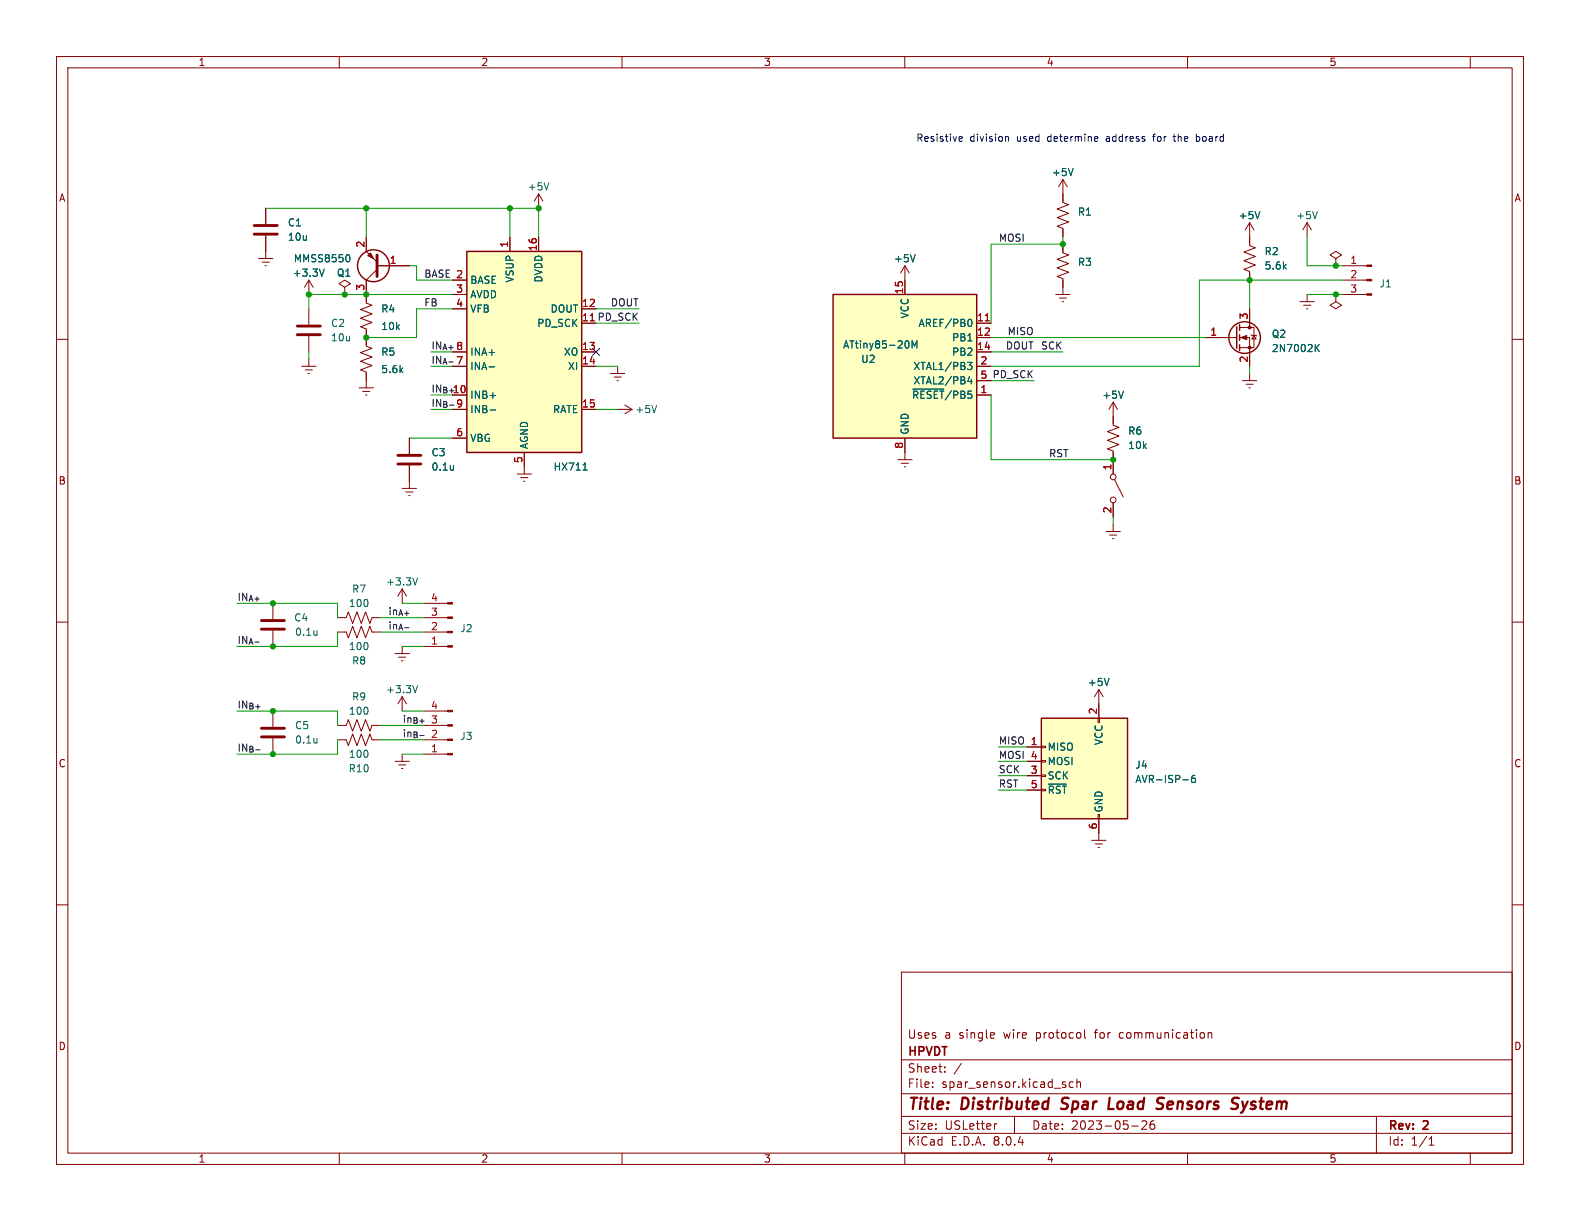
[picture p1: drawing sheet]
<svg xmlns="http://www.w3.org/2000/svg" width="279mm" height="216mm" viewBox="0 0 279 216" stroke-linecap="round" stroke-linejoin="round" font-family="sans-serif">
<g fill="none" stroke="#840000" stroke-width=".18">
<path d="M10 10h259.4v195.9h-259.4zM12 12h255.4v191.9h-255.4zM60 10v2M110 10v2M160 10v2M210 10v2M260 10v2M10 60h2M267.4 60h2M10 110h2M267.4 110h2M69.8 134.6h2.6"/>
<path d="M70.5 135.3h1.3M71 135.9h.2M71.1 133.4v1.2M10 160h2M267.4 160h2M159.4 171.9h108v32h-108zM159.4 197.4h108M159.4 193.4h108M159.4 187.4h108M164.9 192.1v.2M164.9 191.4v.1M167.1 189.4v.2"/>
<path d="M167.1 188.7v.1M170 188l-1.3 1.9M175.6 182.6l.3 .3-.8 .2M175.8 183.5l-.2 .1M176.3 198.7l-.3 .1M179.4 197.4v3M188.4 191.9v.3M189.8 191.4l-.4-.1-.3 .3v.4l.1 .2h.6M190.4 191.4l.2-.1 .4 .1 .1 .9M190.4 190.8v1.5M191.8 182.1v1.3l.2 .2M200.1 199.1h1.2"/>
<path d="M201.9 198.3l.6-.1 .2 .1 .1 .3-.9 1.1h.9M204.1 198.2a.59 .59 0 0 0-.7 .6v.6l.1 .2 .4 .1 .2-.2 .1-.5-.1-.2h-.5l-.2 .2M213.6 182.6v1M213.6 182.7l.3-.1 .3 .1 .1 .9M243.4 197.4v6.5M60 203.9v2M110 203.9v2M159.4 200.4h108M160 203.9v2M210 203.9v2M252.7 202.5h.9M252.7 201.4l.4-.4v1.5"/>
<path d="M260 203.9v2"/>
</g>
<path d="M187.6 196l.3 .1M187.9 194.3l-.1 .4 .1 .2M196.2 194.1l-.2 2h.9M205.1 194.1l.7 .1M205.5 195.2a.44 .44 0 0 1 0 .7M218.8 194.1l.3 .1M219.7 194.8l.3 1.3M220 196.1l-.3 .5-.3 .2M220.6 194.8l-.6 1.3" fill="none" stroke="#840000" stroke-width=".4"/>
<path d="M184.1 127h15.3v17.8h-15.3z" fill="#ffffc2"/>
<g fill="none" stroke="#840000" stroke-width=".18">
<path d="M72.4 77.5v2.8M71.1 86.4h2.6M71.8 87h1.2M72.3 87.6h.2M72.4 82.3v4.1M91.4 83.8h2.6M92.1 84.5h1.2M92.6 85.1h.2M92.7 82.6v1.2M181.6 132.1h2.5M181.6 137.2h2.5M181.6 134.6h2.5"/>
<path d="M181.6 139.7h2.5M184.1 139.6h.8v.2h-.8zM184.1 137h.8v.3h-.8zM184.1 134.5h.8v.2h-.8zM184.1 132h.8v.2h-.8zM194.2 127h.2v.8h-.2zM194.3 124.5v2.5M194.2 144h.2v.8h-.2zM194.3 144.8v2.5"/>
</g>
<path d="M184.1 127h15.3v17.8h-15.3z" fill="none" stroke="#840000" stroke-width=".25"/>
<path d="M80.2 82.3v.8M80.2 83l-.1 .1M185.4 138.7h3.2M209.2 137.9h.9M211.3 137.1l-.4 .1a.86 .86 0 0 0 0 1.2l.5-.1v-.5l-.2-.2h-.4l-.1 .2" fill="none" stroke="#006464" stroke-width=".18"/>
<path d="M70.4 80.5h4M70.4 82h4" fill="none" stroke="#840000" stroke-width=".51"/>
<path d="M82.5 44.5h20.4v35.5h-20.4z" fill="#ffffc2"/>
<g fill="none" stroke="#840000" stroke-width=".25">
<path d="M82.5 44.5h20.4v35.5h-20.4z"/>
<circle cx="66" cy="47" r="2.82"/>
</g>
<g fill="none" stroke="#840000" stroke-width=".18">
<path d="M47 36.8v2.8M95.2 34.3v2.5M95.2 34.3l-.7 1.3M95.2 34.3l.8 1.3M45.7 45.7h2.6M46.4 46.4h1.2M46.9 47h.2M47 41.7v4M54.6 49.5l-.8 1.3M54.6 49.5v2.6M54.6 54.6v2.8M54.6 59.4v2.8"/>
<path d="M54.6 49.5l.8 1.3M61 50.8l1-.6-1-.7-1.1 .7 1.1 .6v1.3M61 52.1h.1M64.8 41.9v2.6l1.9 1.9M66.7 47.6l-1.9 1.9v4.1l1 .4-2 .7 2 .8-2 .8 2 .7-2 .8 1 .4v3l1 .4-2 .8 2 .7-2 .8 2 .7-2 .8 1 .4v2.8M66.7 47h5.7M80 54.6h2.5M80 49.5h2.5M80 52.1h2.5M90.2 41.9v2.6M95.2 41.9v2.6M102.9 54.6h2.5"/>
<path d="M160 47l-.7 1.3M160 47v2.5M160 47l.8 1.3M53.3 64.8h2.6M54 65.4h1.2M54.5 66h.2M54.6 63.5v1.3M63.5 68.6h2.5M64.1 69.2h1.3M64.6 69.9h.3M80 64.8h2.5M80 72.4h2.5"/>
<path d="M80 77.5h2.5M102.9 62.2h2.5M102.9 64.8h2.5M102.9 72.4h2.5M107.9 66h2.6M108.6 66.7h1.3M109.1 67.3h.2M109.2 72.4h2.6M109.2 64.8v1.2M110.5 71.6l1.3 .8M111.8 72.4l-1.3 .8M196.8 71.1v4.1l1.1 .4-2.1 .7 2.1 .8-2.1 .8 2.1 .7-2.1 .8 1 .4v4"/>
<path d="M196.8 71.1l-.7 1.3M196.8 71.1l.8 1.3M92.7 80v2.6M195.6 94h2.5M196.2 94.6h1.3M196.7 95.3h.3M196.8 88.9v2.5M196.8 92.7v1.3M197.1 84.8l1.5 3.1M48.3 106.7v2.8M48.3 111.5v2.8M59.7 111.8h1.5l.4 1 .8-2.1 .7 2.1 .8-2.1 .7 2.1 .8-2.1 .4 1.1h1.5"/>
<path d="M59.7 109.2h1.5l.4-1 .8 2 .7-2 .8 2 .7-2 .8 2 .4-1h1.5M69.8 115.6h2.6M70.5 116.2h1.3M71 116.8h.2M71.1 104.1v2.6M71.1 114.3v1.3M71.1 104.1l-.7 1.3M71.1 104.1l.8 1.3M74.9 106.7h4.2M74.9 109.2h4.2M74.9 111.8h4.2M74.9 114.3h4.2"/>
<path d="M59.7 128.3h1.5l.4-1 .8 2 .7-2 .8 2 .7-2 .8 2 .4-1h1.5M59.7 130.8h1.5l.4 1 .8-2 .7 2 .8-2 .7 2 .8-2 .4 1h1.5M71.1 123.2l-.7 1.3M71.1 123.2v2.5M71.1 123.2l.8 1.3M74.9 125.7h4.2M74.9 128.3h4.2M74.9 130.8h4.2M74.9 133.4h4.2M194.3 121.9v2.6M194.3 121.9l.8 1.3M194.3 121.9l-.8 1.3"/>
<path d="M193 148.6h2.6M193.7 149.2h1.2M194.2 149.9h.2M194.3 147.3v1.3"/>
<circle cx="196.9" cy="84.3" r=".51"/>
<circle cx="196.9" cy="88.4" r=".51"/>
</g>
<g fill="none" stroke="#006464" stroke-width=".18">
<path d="M97.1 32.3l-.5 1.3M57.3 47.6l-.4 1.2M61.6 45a.79 .79 0 0 1 0 1.3M161.8 45l-.4 1.3M86.5 64.9h1M86.7 69.9h.9M86.7 72.5h.9M116.1 71.7l-.4 1.3M198.7 69.2l-.5 1.2M103.1 83.1h.7M56.1 111.5v.8M56.1 112.2l-.1 .1"/>
<path d="M73.8 102.2l-.4 1.2M196.1 120l-.4 1.2M73.8 121.2l-.4 1.3"/>
</g>
<g fill="#840000" stroke="#840000" stroke-width=".18">
<path d="M79.1 125.6h.9v.3h-.9z"/>
<path d="M79.1 128.1h.9v.3h-.9z"/>
<path d="M79.1 130.7h.9v.2h-.9z"/>
<path d="M79.1 133.2h.9v.3h-.9z"/>
<path d="M79.1 106.6h.9v.2h-.9z"/>
<path d="M79.1 109.1h.9v.2h-.9z"/>
<path d="M79.1 111.6h.9v.3h-.9z"/>
<path d="M79.1 114.2h.9v.2h-.9z"/>
<path d="M65 45.2l.5-.5 .5 1z"/>
</g>
<path d="M45 39.9h4M45 41.4h4M52.6 59.2h4M52.6 57.7h4M66.7 45.1v3.8M46.2 109.7h4.1M46.2 111.3h4.1" fill="none" stroke="#840000" stroke-width=".51"/>
<path d="M147.3 52.1h25.4v25.4h-25.4z" fill="#ffffc2"/>
<g fill="none" stroke="#840000" stroke-width=".25">
<path d="M147.3 52.1h25.4v25.4h-25.4zM218.7 57.8v3.8M219.2 57.4v1M219.2 59.2v1M219.2 61v1"/>
<circle cx="220.1" cy="59.7" r="2.79"/>
</g>
<g fill="none" stroke="#840000" stroke-width=".18">
<path d="M47 36.8v2.8M188 31.8v4l1 .4-2.1 .8 2.1 .7-2.1 .8 2.1 .7-2.1 .8 1.1 .4v1.5M188 31.8l-.8 1.2M188 31.8l.7 1.2M221 39.4v4l1 .4-2 .8 2 .7-2 .8 2 .8-2 .7 1 .4v1.5M221 39.4l-.8 1.2M221 39.4l.7 1.2M231.1 39.4v2.5M231.1 39.4l.8 1.2M231.1 39.4l-.7 1.2M47 41.7v2.8M61 52.1h.1"/>
<path d="M64.8 41.9v2.6M64.8 49.5v3.8M64.8 58.4v2.6M66.7 47h5.7M80 54.6h2.5M80 52.1h2.5M80 49.5h2.5M90.2 41.9v2.6M95.2 41.9v2.6M102.9 54.6h2.5M160 49.5v2.6M172.7 57.2h2.6"/>
<path d="M172.7 59.7h2.6M186.7 52.1h2.5M187.3 52.7h1.3M187.8 53.3h.3M188 43.2v1.5l1 .4-2.1 .7 2.1 .8-2.1 .8 2.1 .7-2.1 .8 1.1 .4v2.8M213.4 59.7h5.3M219.2 59.7h1.8v5.1M219.2 57.9h2.5v3.6h-2.5M221 54.6v3.3M221.2 59.2l.2 .1h.7l.1 .1M221.7 59.3l.4 .6h-.7zM229.9 53.3h2.5"/>
<path d="M230.5 54h1.3M231 54.6h.3M231.1 52.1v1.2M236.2 45.7l1-.6-1-.6-1 .6 1 .6v1.3M236.2 47h.1M236.2 52.1v1.2l1 .7-1 .6-1-.6 1-.7M236.2 52.1h.1M237.5 52.1h4.2M237.5 49.5h4.2M237.5 47h4.2M64.8 66v1.3M72.4 77.5v2.8"/>
<path d="M80 64.8h2.5M80 72.4h2.5M80 77.5h2.5M102.9 62.2h2.5M102.9 64.8h2.5M102.9 72.4h2.5M160 77.5v3.8M172.7 69.9h2.6M172.7 62.2h2.6M172.7 64.8h2.6M172.7 67.3h2.6M196.8 73.7v1.2"/>
<path d="M219.7 67.3h2.5M220.3 67.9h1.3M220.9 68.6h.2M221 66v1.3M72.4 82.3v2.8M92.7 80v2.6M158.7 81.3h2.6M159.4 81.9h1.3M159.9 82.6h.2M196.8 80v3.8M196.8 88.9v2.5M48.3 125.7v2.8"/>
<path d="M48.3 130.6v2.8M181.6 132.1h2.5M181.6 137.2h2.5M181.6 134.6h2.5M181.6 139.7h2.5M194.3 124.5v2.5M194.3 144.8v2.5"/>
</g>
<g fill="none" stroke="#006464" stroke-width=".18">
<path d="M189.8 29.8l-.4 1.3M222.8 37.4l-.4 1.3M233 37.4l-.5 1.3M57.3 47.6l-.4 1.2M61.6 45a.79 .79 0 0 1 0 1.3M161.8 45l-.4 1.3M171.3 56.5h.1a.68 .68 0 0 1 .5 .6 .68 .68 0 0 1-.5 .6h-.1M86.5 64.9h1M86.7 69.9h.9M86.7 72.5h.9M160.5 60.3a.79 .79 0 0 1 0 1.2M161.3 61.5v-1.2l.4 .9 .4-.9v1.2"/>
<path d="M161.4 68.8h5.5M171.1 64.1h.8l-.5 .5 .4 .1v.5l-.2 .1h-.5M171.4 66.6l-.3 .9h.8M171.7 67v.9M198.7 69.2l-.5 1.2M232.8 61.4l.5 .8M233.3 60.9l-.7 .7M80.2 82.3v.8M80.2 83l-.1 .1M103.1 83.1h.7M196.1 120l-.4 1.2M56.1 130.5v.9"/>
<path d="M56.1 131.3h-.1M185.4 138.7h3.2M209.2 137.9h.9M211.3 137.1l-.4 .1a.86 .86 0 0 0 0 1.2l.5-.1v-.5l-.2-.2h-.4l-.1 .2"/>
</g>
<path d="M174.2 56.7h.8" fill="none" stroke="#a90000" stroke-width=".18"/>
<g fill="#840000" stroke="#840000" stroke-width=".18">
<path d="M219.5 59.7l1-.4v.8z"/>
<path d="M241.7 51.9h.9v.3h-.9z"/>
<path d="M241.7 49.4h.9v.3h-.9z"/>
<path d="M241.7 46.9h.9v.2h-.9z"/>
<circle cx="221" cy="61.5" r=".25"/>
<circle cx="221" cy="57.9" r=".25"/>
</g>
<path d="M46.2 128.8h4.1M46.2 130.3h4.1" fill="none" stroke="#840000" stroke-width=".51"/>
<path d="M169.6 24.9h.5M169.6 24.2l.4-.1 .2 .3-.6 .2M177.9 24.2h.4l.1 .8M193.7 24.1l.4 .1v.2l-.6 .2M194.1 24.9l-.4 .1M203.8 24.1h.5M204.1 23.8l-.1 1.2M207.4 24.1h.5M207.6 23.7v1.1l.3 .2M211.6 24.2l.3-.1 .2 .2M211.6 23.7v1.3M212.1 24.9l-.2 .1-.3-.1" fill="none" stroke="#0000c2" stroke-width=".18"/>
<g fill="none" stroke="#009600" stroke-width=".18">
<path d="M47 36.8h48.2v5.1M64.8 36.8v5.1M90.2 36.8v5.1M72.4 47h1.3v2.5h6.3M80 52.1h-25.4v2.5M80 54.6h-6.3v5.1h-8.9M105.4 57.2h7.6M105.4 54.6h7.6M175.3 59.7h38.1M188 41.9v1.3h-12.7v14M221 49.5v5.1M231.1 41.9v5.1h6.4"/>
<path d="M231.1 52.1h6.4M237.5 49.5h-25.4v15.3h-36.8M54.6 62.2v1.3M72.4 77.5h7.6M76.2 72.4h3.8M76.2 64.8h3.8M76.2 62.2h3.8M76.2 69.9h3.8M105.4 72.4h3.8M105.4 64.8h3.8M175.3 62.2h12.7M175.3 69.9v11.4h21.5"/>
<path d="M175.3 67.3h7.6M221 64.8v1.2M196.8 91.4v1.3M41.9 106.7h17.8v2.5M59.7 111.8v2.5h-17.8M67.3 111.8h7.6M67.3 109.2h7.6M71.1 114.3h3.8M71.1 106.7h3.8M41.9 125.7h17.8v2.6M59.7 130.8v2.6h-17.8M67.3 128.3h7.6"/>
<path d="M67.3 130.8h7.6M71.1 133.4h3.8M71.1 125.7h3.8M176.5 137.2h5.1M176.5 134.6h5.1M176.5 139.7h5.1M176.5 132.1h5.1"/>
</g>
<path d="M104.8 61.6l1.2 1.2M106 61.6l-1.2 1.2" fill="none" stroke="#000084" stroke-width=".18"/>
<g fill="#009600" stroke="#009600" stroke-width=".18">
<circle cx="236.2" cy="52.1" r=".46"/>
<circle cx="236.2" cy="47" r=".46"/>
<circle cx="221" cy="49.5" r=".46"/>
<circle cx="48.3" cy="106.7" r=".46"/>
<circle cx="48.3" cy="133.4" r=".46"/>
<circle cx="48.3" cy="114.3" r=".46"/>
<circle cx="48.3" cy="125.7" r=".46"/>
<circle cx="90.2" cy="36.8" r=".46"/>
<circle cx="95.2" cy="36.8" r=".46"/>
<circle cx="188" cy="43.2" r=".46"/>
<circle cx="196.8" cy="81.3" r=".46"/>
<circle cx="64.8" cy="59.7" r=".46"/>
<circle cx="64.8" cy="36.8" r=".46"/>
<circle cx="64.8" cy="52.1" r=".46"/>
<circle cx="61" cy="52.1" r=".46"/>
<circle cx="54.6" cy="52.1" r=".46"/>
</g>
<g font-size="2.8" fill="#840000">
<text x="160.4" y="196.8">Title:</text>
<text x="170.1" y="196.8">Distributed</text>
<text x="188.6" y="196.8">Spar</text>
<text x="197.7" y="196.8">Load</text>
<text x="207" y="196.8">Sensors</text>
<text x="221.1" y="196.8">System</text>
</g>
<g font-size="2.1" fill="#840000">
<text x="160.4" y="183.9">Uses</text>
<text x="167" y="183.9">a</text>
<text x="169.6" y="183.9">single</text>
<text x="177.7" y="183.9">wire</text>
<text x="183.5" y="183.9">protocol</text>
<text x="194" y="183.9">for</text>
<text x="198.5" y="183.9">communication</text>
<text x="160.4" y="189.9">Sheet:</text>
<text x="160.4" y="187.1">HPVDT</text>
<text x="160.4" y="192.6">File:</text>
<text x="166.5" y="192.6">spar_sensor.kicad_sch</text>
<text x="160.4" y="202.8">KiCad</text>
<text x="160.4" y="200">Size:</text>
<text x="167.1" y="200">USLetter</text>
<text x="168.1" y="202.8">E.D.A.</text>
<text x="175.7" y="202.8">8.0.4</text>
<text x="182.4" y="200">Date:</text>
<text x="189.4" y="200">2023-05-26</text>
<text x="245.4" y="200.2">Rev:</text>
<text x="245.4" y="202.8">Id:</text>
<text x="249.5" y="202.8">1/1</text>
<text x="251.8" y="200.2">2</text>
</g>
<g font-size="1.8" fill="#840000">
<text x="35" y="11.9">1</text>
<text x="85" y="11.9">2</text>
<text x="135" y="11.9">3</text>
<text x="185" y="11.9">4</text>
<text x="235" y="11.9">5</text>
<text x="10.3" y="35.9">A</text>
<text x="267.7" y="35.9">A</text>
<text x="76.2" y="61.9">IN_{A+}</text>
<text x="76.2" y="69.5">IN_{B+}</text>
<text x="10.3" y="85.9">B</text>
<text x="267.7" y="85.9">B</text>
<text x="10.3" y="135.9">C</text>
<text x="267.7" y="135.9">C</text>
<text x="10.3" y="185.9">D</text>
<text x="267.7" y="185.9">D</text>
<text x="35" y="205.8">1</text>
<text x="85" y="205.8">2</text>
<text x="135" y="205.8">3</text>
<text x="185" y="205.8">4</text>
<text x="235" y="205.8">5</text>
</g>
<g font-size="1.8" fill="#0000c2">
<text x="161.9" y="25.2">Resistive</text>
<text x="171.5" y="25.2">division</text>
<text x="179.9" y="25.2">used</text>
<text x="185.5" y="25.2">determine</text>
<text x="196.1" y="25.2">address</text>
<text x="204.6" y="25.2">for</text>
<text x="208.4" y="25.2">the</text>
<text x="212.6" y="25.2">board</text>
</g>
<g font-size="1.8" fill="#006464">
<text x="93.2" y="33.9">+5V</text>
<text x="185.9" y="31.3">+5V</text>
<text x="50.8" y="40.2">C1</text>
<text x="190.5" y="38.3">R1</text>
<text x="218.9" y="39">+5V</text>
<text x="229.1" y="39">+5V</text>
<text x="50.8" y="42.8">10u</text>
<text x="51.9" y="46.6">MMSS8550</text>
<text x="158" y="46.6">+5V</text>
<text x="190.5" y="47.2">R3</text>
<text x="223.5" y="45.3">R2</text>
<text x="223.5" y="47.9">5.6k</text>
<text x="51.7" y="49.1">+3.3V</text>
<text x="59.5" y="49.1">Q1</text>
<text x="83.1" y="50.4">BASE</text>
<text x="83.1" y="52.9">AVDD</text>
<text x="91" y="50.1" transform="rotate(-90 91 50.1)">VSUP</text>
<text x="96.1" y="50.1" transform="rotate(-90 96.1 50.1)">DVDD</text>
<text x="243.8" y="51">J1</text>
<text x="58.4" y="58">C2</text>
<text x="67.3" y="55.5">R4</text>
<text x="67.3" y="58.6">10k</text>
<text x="83.1" y="55.5">VFB</text>
<text x="94.9" y="58">PD_SCK</text>
<text x="97.3" y="55.5">DOUT</text>
<text x="160.9" y="56.4" transform="rotate(-90 160.9 56.4)">VCC</text>
<text x="162.3" y="58">AREF/PB0</text>
<text x="224.8" y="59.9">Q2</text>
<text x="58.4" y="60.6">10u</text>
<text x="67.3" y="63.1">R5</text>
<text x="83.1" y="65.6">INA-</text>
<text x="83.1" y="63.1">INA+</text>
<text x="99.6" y="63.1">XO</text>
<text x="100.3" y="65.6">XI</text>
<text x="149" y="61.8">ATtiny85-20M</text>
<text x="152.2" y="64.4">U2</text>
<text x="161.4" y="65.6">XTAL1/PB3</text>
<text x="168.3" y="60.6">PB1</text>
<text x="168.3" y="63.1">PB2</text>
<text x="224.8" y="62.5">2N7002K</text>
<text x="67.3" y="66.2">5.6k</text>
<text x="83.1" y="70.7">INB+</text>
<text x="161.2" y="70.7">~{RESET}/PB5</text>
<text x="161.4" y="68.2">XTAL2/PB4</text>
<text x="194.8" y="70.7">+5V</text>
<text x="83.1" y="73.3">INB-</text>
<text x="97.7" y="73.3">RATE</text>
<text x="112.3" y="73.3">+5V</text>
<text x="160.9" y="77" transform="rotate(-90 160.9 77)">GND</text>
<text x="199.4" y="77.1">R6</text>
<text x="76.2" y="80.9">C3</text>
<text x="76.2" y="83.4">0.1u</text>
<text x="83.1" y="78.3">VBG</text>
<text x="93.6" y="79.5" transform="rotate(-90 93.6 79.5)">AGND</text>
<text x="97.8" y="83.4">HX711</text>
<text x="199.4" y="79.6">10k</text>
<text x="61.6" y="107.5">100</text>
<text x="62.2" y="105">R7</text>
<text x="68.2" y="103.7">+3.3V</text>
<text x="51.9" y="110.1">C4</text>
<text x="52.1" y="112.6">0.1u</text>
<text x="81.3" y="112">J2</text>
<text x="61.6" y="115.2">100</text>
<text x="62.2" y="117.7">R8</text>
<text x="62.2" y="124.1">R9</text>
<text x="68.2" y="122.8">+3.3V</text>
<text x="192.3" y="121.5">+5V</text>
<text x="52.1" y="129.1">C5</text>
<text x="52.1" y="131.7">0.1u</text>
<text x="61.6" y="126.6">100</text>
<text x="81.3" y="131">J3</text>
<text x="195.2" y="131.8" transform="rotate(-90 195.2 131.8)">VCC</text>
<text x="61.6" y="136.8">R10</text>
<text x="61.6" y="134.2">100</text>
<text x="185.2" y="132.9">MISO</text>
<text x="185.2" y="135.5">MOSI</text>
<text x="200.7" y="136.1">J4</text>
<text x="185.2" y="138">SCK</text>
<text x="185.2" y="140.6">~{RST}</text>
<text x="195.2" y="143.8" transform="rotate(-90 195.2 143.8)">GND</text>
<text x="200.7" y="138.7">AVR-ISP-6</text>
</g>
<g font-size="1.8" fill="#a90000">
<text x="64.5" y="43.9" transform="rotate(-90 64.5 43.9)">2</text>
<text x="68.8" y="46.7">1</text>
<text x="89.9" y="43.9" transform="rotate(-90 89.9 43.9)">1</text>
<text x="95" y="44.5" transform="rotate(-90 95 44.5)">16</text>
<text x="238.7" y="46.7">1</text>
<text x="64.5" y="51.5" transform="rotate(-90 64.5 51.5)">3</text>
<text x="80.6" y="51.8">3</text>
<text x="80.6" y="49.3">2</text>
<text x="159.8" y="52.1" transform="rotate(-90 159.8 52.1)">15</text>
<text x="238.7" y="49.3">2</text>
<text x="238.7" y="51.8">3</text>
<text x="80.6" y="54.4">4</text>
<text x="102.8" y="56.9">11 PD_SCK</text>
<text x="102.8" y="54.4">12</text>
<text x="102.8" y="56.9">11</text>
<text x="172.7" y="56.9">11</text>
<text x="172.7" y="59.4">12</text>
<text x="213.9" y="59.4">1</text>
<text x="220.7" y="56.6" transform="rotate(-90 220.7 56.6)">3</text>
<text x="80.6" y="64.5">7</text>
<text x="80.6" y="62">8</text>
<text x="102.8" y="62">13</text>
<text x="102.8" y="64.5">14</text>
<text x="172.7" y="62">14</text>
<text x="173.3" y="64.5">2</text>
<text x="220.7" y="64.2" transform="rotate(-90 220.7 64.2)">2</text>
<text x="80" y="69.6">10</text>
<text x="173.3" y="69.6">1</text>
<text x="173.3" y="67.1">5</text>
<text x="80.6" y="77.2">6</text>
<text x="80.6" y="72.1">9</text>
<text x="102.8" y="72.1">15</text>
<text x="92.5" y="82" transform="rotate(-90 92.5 82)">5</text>
<text x="159.8" y="79.4" transform="rotate(-90 159.8 79.4)">8</text>
<text x="196.6" y="83.3" transform="rotate(-90 196.6 83.3)">1</text>
<text x="196.6" y="90.9" transform="rotate(-90 196.6 90.9)">2</text>
<text x="76.1" y="106.4">4</text>
<text x="76.1" y="111.5">2</text>
<text x="76.1" y="109">3</text>
<text x="76.1" y="114">1</text>
<text x="76.1" y="125.5">4</text>
<text x="182.2" y="131.8">1</text>
<text x="194.1" y="126.4" transform="rotate(-90 194.1 126.4)">2</text>
<text x="76.1" y="133.1">1</text>
<text x="182.2" y="136.9">3</text>
<text x="182.2" y="134.4">4</text>
<text x="182.2" y="139.4">5</text>
<text x="194.1" y="146.8" transform="rotate(-90 194.1 146.8)">6</text>
</g>
<g font-size="1.8" fill="#0f0f0f">
<text x="176.5" y="42.8">MOSI</text>
<text x="74.9" y="49.2">BASE 2</text>
<text x="74.9" y="54.3">FB</text>
<text x="107.9" y="54.3">DOUT</text>
<text x="178.1" y="59.3">MISO</text>
<text x="76.2" y="64.4">IN_{A-}</text>
<text x="177.8" y="61.9">DOUT SCK</text>
<text x="173.3" y="67.1">5 PD_SCK</text>
<text x="76.2" y="72">IN_{B-}</text>
<text x="185.4" y="80.9">RST</text>
<text x="41.9" y="106.3">IN_{A+}</text>
<text x="41.9" y="114">IN_{A-}</text>
<text x="68.6" y="108.9">in_{A+}</text>
<text x="68.6" y="111.4">in_{A-}</text>
<text x="41.9" y="125.4">IN_{B+}</text>
<text x="71.1" y="127.9">in_{B+}3</text>
<text x="71.1" y="130.5">in_{B-}2</text>
<text x="176.5" y="131.7">MISO 1</text>
<text x="41.9" y="133">IN_{B-}</text>
<text x="176.5" y="136.8">SCK</text>
<text x="176.5" y="134.3">MOSI 4</text>
<text x="176.5" y="139.4">RST</text>
</g>
</svg>
